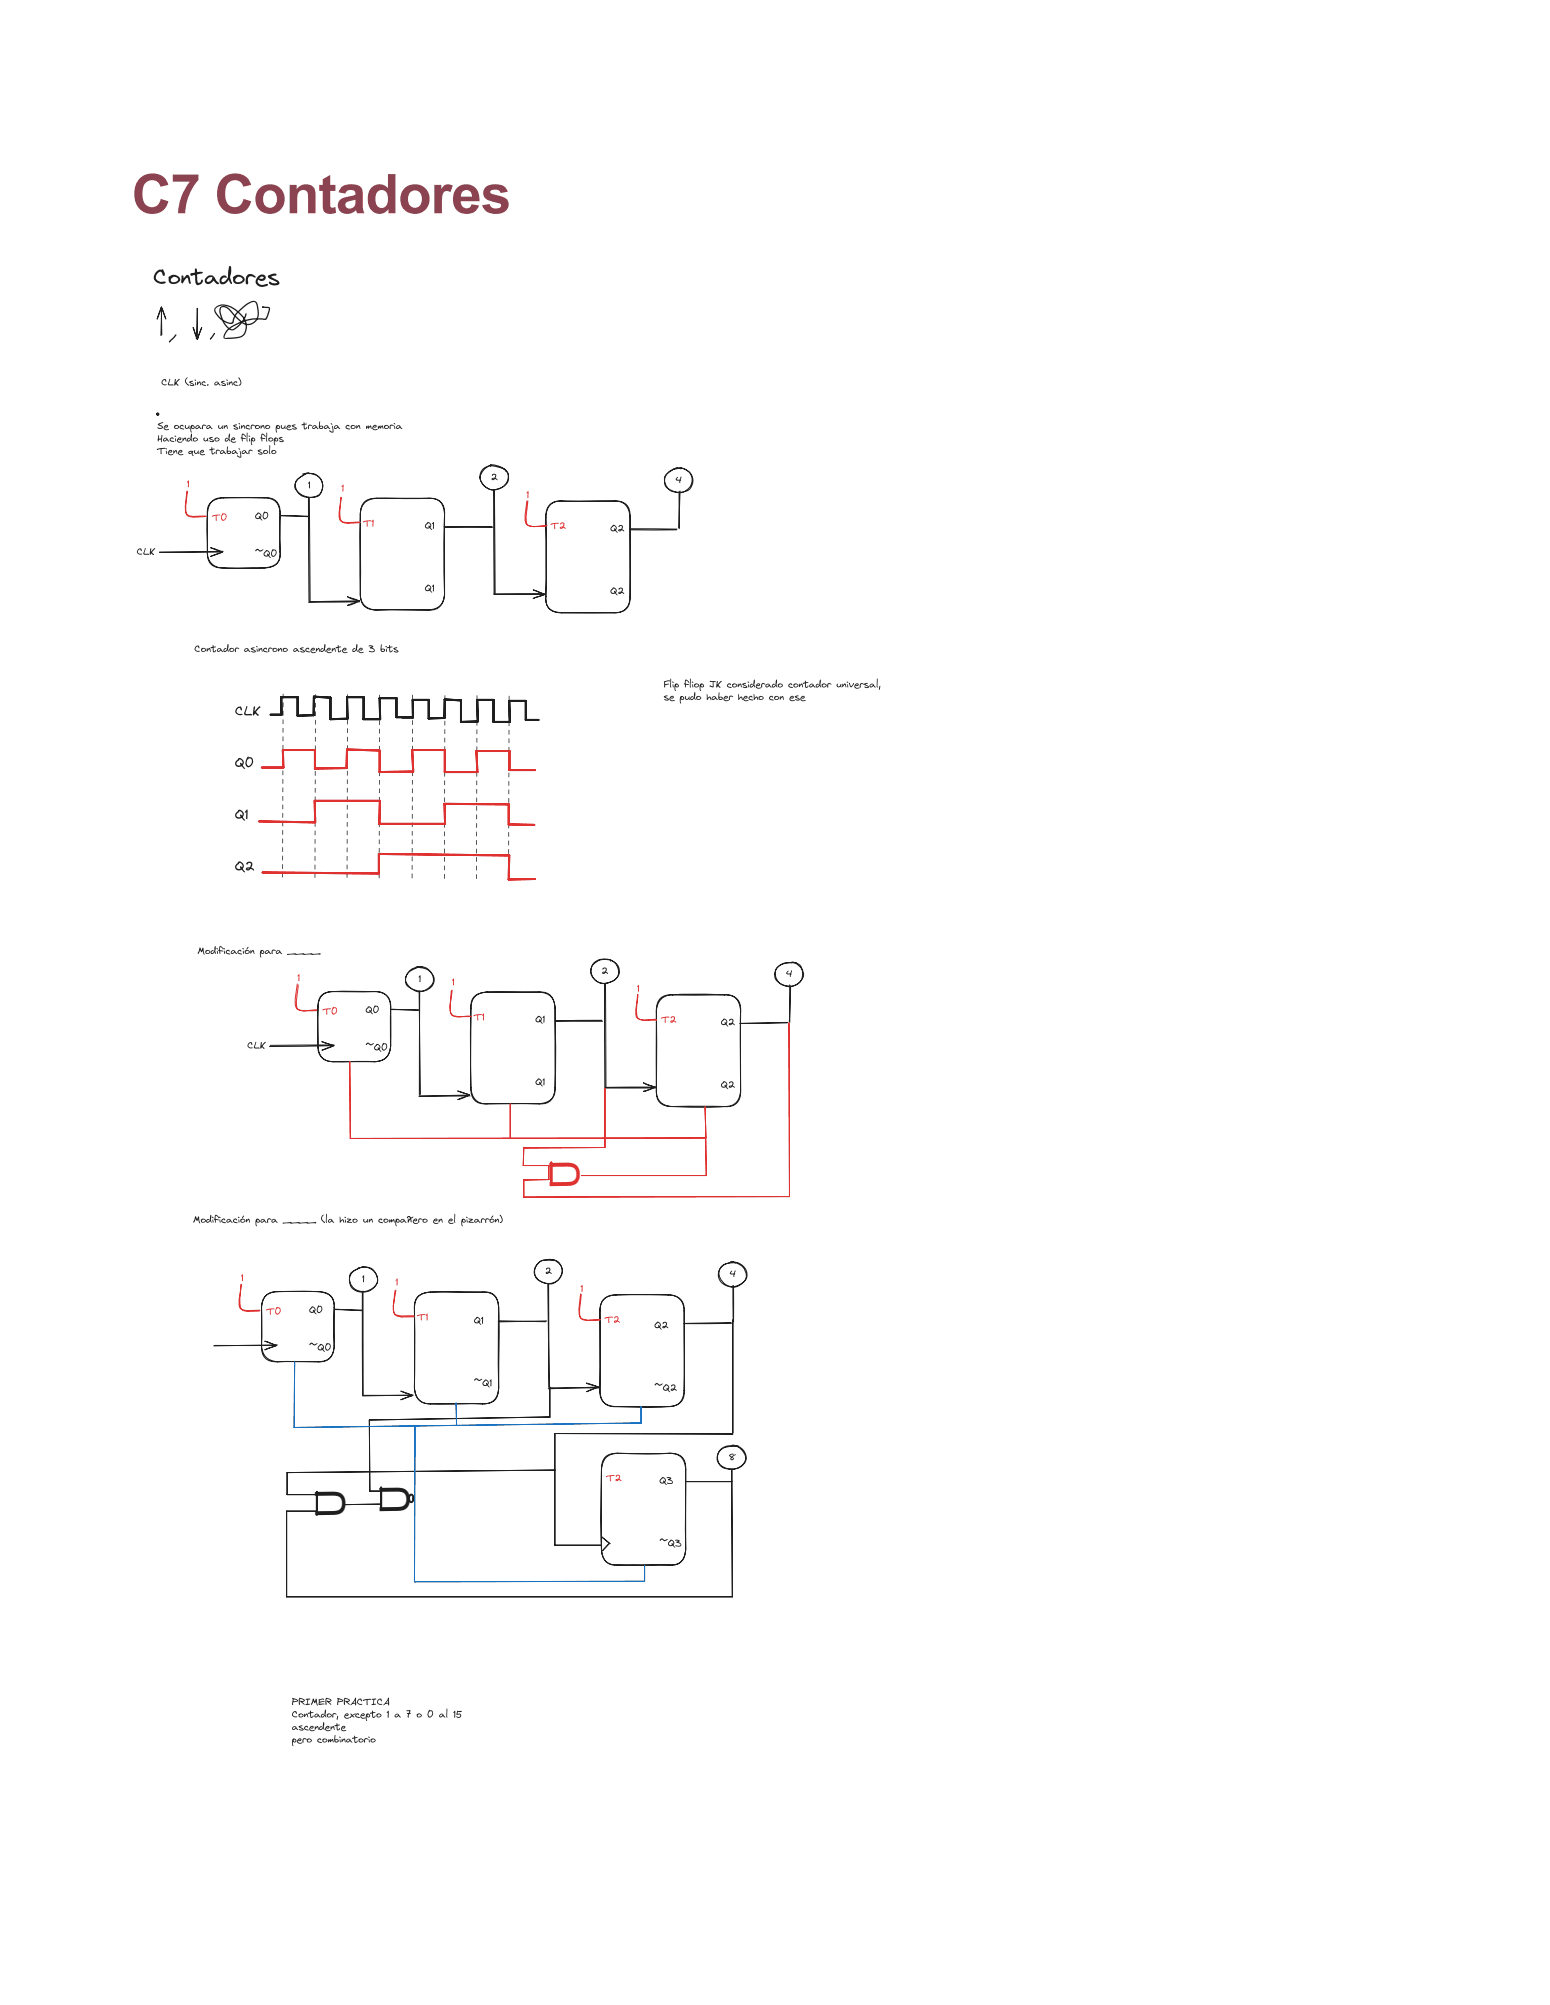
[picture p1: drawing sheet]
<svg xmlns="http://www.w3.org/2000/svg" width="216mm" height="279mm" viewBox="0 0 216 279" stroke-linecap="round" stroke-linejoin="round" font-family="sans-serif">
<path d="M22.5 42.8v3.9M22.5 42.8l.6 1.6zM22.5 42.8l-.6 1.7zM22.5 42.9l-.1 3.9M26.9 45.7l.6 1.6zM27.4 43l.1 4.3M27.5 43l-.2 4.2M28.1 45.7l-.6 1.6z" fill="none" stroke="#1e1e1e" stroke-width=".14"/>
<g fill="#1e1e1e">
<path d="M24.4 46.6l.2 .1a2.06 2.06 0 0 1-.9 1h-.2l.2-.2-.1 .2-.1-.1z"/>
<path d="M29.8 46.4h.1v.1l-.5 .8h-.1v-.2l.1 .1-.1 .1v-.1z"/>
<path d="M30 42.8a2.21 2.21 0 0 1 2.8 .2 3.1 3.1 0 0 1 1.6 2.5 1.49 1.49 0 0 1-1.6 1.7h-1.6a1.33 1.33 0 0 1 .8-1.6 6.9 6.9 0 0 1 4.9-1.2l.3-.6 .2-.8-.8-.1-.1-.1 .1-.1 .1 .2-.2-.1 .1-.1h.5a.4 .4 0 0 1 .5 .1 .4 .4 0 0 1 0 .5l-.1 .3a1.31 1.31 0 0 1-.6 1 6.3 6.3 0 0 0-5.3 1.7l-.3 .6v.2l1.2-.1a1.61 1.61 0 0 0 1.5-.6 2.28 2.28 0 0 0-1-2.9 2.61 2.61 0 0 0-2.7-.7 .49 .49 0 0 0-.3 .4 .49 .49 0 0 0 .2 .4 2.56 2.56 0 0 0 2.1 1.3 3.9 3.9 0 0 1 1.6-2.3 2.41 2.41 0 0 1 1.5-.7 1.41 1.41 0 0 1 .6 1.4 1.59 1.59 0 0 1-.9 1.9 1.59 1.59 0 0 1-1.9-.6l-1.1-1.2a1.02 1.02 0 0 0-1.3-.5 3.1 3.1 0 0 0 1.5 3 4.8 4.8 0 0 0 2-2.2 3.1 3.1 0 0 1-2 2.4 2.84 2.84 0 0 1-1.7-2.4 .7 .7 0 0 1 0-.7 .7 .7 0 0 1 .7-.3 5.5 5.5 0 0 1 1.8 1.6l.4 .3a1.38 1.38 0 0 0 1.7 .4 1.38 1.38 0 0 0 .7-1.7 1.26 1.26 0 0 0-.5-1.2 5 5 0 0 0-2.7 2.3 .63 .63 0 0 1-.8 .7 2.79 2.79 0 0 1-2.1-2z"/>
<circle cx="22" cy="57.7" r=".21"/>
</g>
<g fill="none" stroke="#1e1e1e" stroke-width=".14">
<path d="M28.9 76.9a2.05 2.05 0 0 0 2.2 2.2M28.9 76.9a1.89 1.89 0 0 0 2.2 2.2M28.9 71.6v5.3M29.4 76.3l1.6 .6zM29.4 77.5l1.6-.6zM31 76.9h-8.8M31.1 76.8l-8.8 .2M31.1 69.4h5.7M31.1 79.1l1.3 .1 4.4-.1M31.1 79.1h5.7M31.1 69.4a1.85 1.85 0 0 0-2.1 1.6l-.1 .6M31.1 69.4a2.34 2.34 0 0 0-2.1 1.2l-.1 1"/>
<path d="M36.8 69.4a1.88 1.88 0 0 1 2.2 2.2M36.8 69.4a2.01 2.01 0 0 1 2.2 2.2M39 71.6l-.1 2.6 .1 2.7M39 71.6v5.3M39 76.9a1.9 1.9 0 0 1-2.2 2.2M39 76.9a1.76 1.76 0 0 1-1.6 2.1l-.6 .1M39.1 71.8l3.9 .2M39.2 71.9h3.6M41.4 66.9l1.1-.8a1.78 1.78 0 0 1 2.2 .8 1.78 1.78 0 0 1-.6 2.3 2.6 2.6 0 0 1-3-1.3 1.43 1.43 0 0 1 .3-1zM43 69.3v14.5M43.1 69.4l.1 14.5M43.1 66a.96 .96 0 0 0-1 .3 1.64 1.64 0 0 0-1 1.3 2.02 2.02 0 0 0 1.5 1.7 2.02 2.02 0 0 0 2.1-.7 1.74 1.74 0 0 0-1.6-2.6l-.9 .1"/>
<path d="M50.2 71.7l-.1 5.8 .1 5.3M50.2 71.7v11.1M52.4 69.4h7.3M52.4 69.4a2.11 2.11 0 0 0-2.2 2.3M52.4 69.4a1.94 1.94 0 0 0-2.2 2.3M59.7 69.4a1.9 1.9 0 0 1 2.2 2.3M59.7 69.4a1.81 1.81 0 0 1 2.1 1.7l.1 .6M61.8 73.4l6.9 .1M61.9 71.7l-.1 5.3 .1 5.8M61.9 71.7v11.1M68.3 64.8a2.43 2.43 0 0 1 2.5 1.4 1.52 1.52 0 0 1-1.2 1.8 1.87 1.87 0 0 1-2.7-1.7 2.44 2.44 0 0 1 1.5-1.5l-.1 .2M68.5 73.4l-6.6 .1"/>
<path d="M68.8 68.3v14.4M68.9 68.3l.1 14.5M69.7 65.1a1.42 1.42 0 0 1 .7 2.4 1.95 1.95 0 0 1-2.4 .6 1.95 1.95 0 0 1-1.1-2.2 1.67 1.67 0 0 1 2.2-.9l.5 .1a.95 .95 0 0 1 .9 .6M76 72.1v11.1M76 72.1l.1 6-.1 5.1M78.3 69.8h7.2M78.3 69.8a1.99 1.99 0 0 0-2.3 2.3M78.3 69.8a1.92 1.92 0 0 0-2.3 2.3M85.5 69.8a1.88 1.88 0 0 1 2.3 2.3M85.5 69.8a2.04 2.04 0 0 1 2.3 2.3M87.7 73.8h6.5M87.8 72.1v11.1"/>
<path d="M87.8 73.7h6.5M94.5 65.3l-.1-.1a2.79 2.79 0 0 0-1.8 1.3 1.83 1.83 0 0 0 2.1 2.1 1.69 1.69 0 0 0 1.8-1.5 1.69 1.69 0 0 0-1.5-1.9 2.31 2.31 0 0 0-1.3 .2M94.6 68.5v5.2M94.7 68.4l-.1 5.2M94.7 65.2a1.75 1.75 0 0 1 1.6 2.3 1.75 1.75 0 0 1-2.7 .9 1.53 1.53 0 0 1-1.1-1.5 1.53 1.53 0 0 1 1.2-1.5l1-.2h.2l-.1 .2M48.4 83.2l1.7 .5-1-.2zM48.4 84.3l1.7-.6-.9 .4zM50.1 83.7l-7 .2M50.1 83.9h-7.1M50.2 82.8a2.09 2.09 0 0 0 2.2 2.2M50.2 82.8a1.96 1.96 0 0 0 2.2 2.2M52.4 85h7.3"/>
<path d="M61.9 82.8a2.04 2.04 0 0 1-2.2 2.2M61.9 82.8a2.09 2.09 0 0 1-2.2 2.2M68.7 82.8h7.2M74.3 83.4l1.6-.6zM74.3 82.2l1.6 .6zM75.8 82.7l-7 .1M76 83.2a1.79 1.79 0 0 0 1.6 2.1l.7 .1M76 83.2a1.89 1.89 0 0 0 2.3 2.2M78.3 85.4h7.2M87.8 83.2a2.01 2.01 0 0 1-2.3 2.2M87.8 83.2a1.93 1.93 0 0 1-2.3 2.2"/>
</g>
<path d="M26 68.4l-.1 1a4.2 4.2 0 0 0 .1 2.3 3 3 0 0 0 2.4 .3h.4M26.1 68.5l-.1 .9a4.2 4.2 0 0 0 0 2.3 2.3 2.3 0 0 0 1.8 .2h.8M47.5 69.3l-.1 1a4.6 4.6 0 0 0 .1 2.3 2.65 2.65 0 0 0 2.3 .2h.3M47.6 69.3l-.2 1a3.9 3.9 0 0 0 0 2.2 2.67 2.67 0 0 0 1.9 .3h.9M73.4 69.8l-.1 1a4 4 0 0 0 0 2.2 3.1 3.1 0 0 0 2.4 .3h.3M73.5 69.8l-.1 1a4.3 4.3 0 0 0 .1 2.3 2.51 2.51 0 0 0 1.9 .2l.8-.1" fill="none" stroke="#e03131" stroke-width=".14"/>
<g fill="#1e1e1e">
<path d="M39.4 96.7h.1l-.1 .6zM39.4 97.9h.1l-.1 .6zM39.4 99.1h.1l-.1 .6zM39.4 100.3h.1l-.1 .6zM39.4 101.4l.1 .1-.1 .6zM39.4 102.6l.1 .1-.1 .6zM39.4 103.8l.1 .1-.1 .6zM39.4 105h.1l-.1 .7zM39.4 106.2h.1l-.1 .6zM39.4 107.4h.1l-.1 .6zM39.4 108.6h.1l-.1 .6zM39.4 109.8h.1l-.1 .6zM39.4 110.9v.1v.6zM39.4 112.1v.1v.6zM39.4 113.3v.7zM39.3 114.5h.1v.7zM39.3 115.7h.1v.6zM39.3 116.9h.1v.6zM39.3 118.1h.1v.6zM39.3 119.2l.1 .1v.6zM39.3 120.4l.1 .1v.6zM39.3 121.6l.1 .1v.6z"/>
<path d="M43.9 96.8h.1l-.1 .6zM43.9 98h.1l-.1 .6zM43.9 99.1l.1 .1-.1 .6zM43.9 100.3l.1 .1-.1 .6zM43.9 101.5l.1 .1-.1 .6zM43.9 102.7h.1l-.1 .6zM43.9 103.9h.1l-.1 .6zM43.9 105.1h.1l-.1 .6zM43.9 106.3h.1l-.1 .6zM43.9 107.5h.1l-.1 .6zM43.9 108.6l.1 .1-.1 .6zM43.9 109.8l.1 .1-.1 .6zM43.9 111h.1l-.1 .7zM43.9 112.2v.6zM43.9 113.4v.6zM43.9 114.6v.6zM43.8 115.8h.1v.6zM43.8 116.9l.1 .1v.6zM43.8 118.1l.1 .1v.6zM43.8 119.3l.1 .1v.6zM43.8 120.5h.1v.7zM43.8 121.7h.1v.6z"/>
<path d="M48.4 96.8h.1l-.1 .6zM48.4 97.9l.1 .1-.1 .6zM48.4 99.1l.1 .1-.1 .6zM48.4 100.3h.1l-.1 .7zM48.4 101.5v.7zM48.4 102.7v.6zM48.4 103.9v.6zM48.3 105.1h.1v.6zM48.3 106.2l.1 .1v.6zM48.3 107.4l.1 .1v.6zM48.3 108.6l.1 .1v.6zM48.3 109.8h.1v.6zM48.3 111h.1v.6zM48.3 112.2h.1v.6zM48.3 113.4h.1v.6zM48.3 114.6h.1v.6zM48.3 115.7l.1 .1v.6zM48.3 116.9l.1 .1v.6zM48.3 118.1l.1 .1-.1 .6zM48.3 119.3h.1l-.1 .7zM48.3 120.5h.1l-.1 .6zM48.3 121.7h.1l-.1 .6z"/>
<path d="M52.8 96.8l.1 .1v.6zM52.8 98l.1 .1v.6zM52.8 99.2h.1v.7zM52.8 100.4h.1v.6zM52.8 101.6h.1v.6zM52.8 102.8h.1v.6zM52.8 103.9l.1 .1v.6zM52.8 105.1l.1 .1v.6zM52.8 106.3l.1 .1v.6zM52.8 107.5h.1l-.1 .7zM52.8 108.7h.1l-.1 .6zM52.8 109.9h.1l-.1 .6zM52.8 111.1h.1l-.1 .6zM52.8 112.2l.1 .1-.1 .6zM52.8 113.4l.1 .1-.1 .6zM52.8 114.6l.1 .1-.1 .6zM52.8 115.8h.1l-.1 .7zM52.8 117h.1l-.1 .6zM52.8 118.2h.1l-.1 .6zM52.8 119.4h.1l-.1 .6zM52.8 120.6h.1l-.1 .6zM52.8 121.7l.1 .1-.1 .6z"/>
<path d="M57.4 96.8l.1 .1v.6zM57.4 98l.1 .1v.6zM57.4 99.2h.1v.6zM57.4 100.4h.1v.6zM57.4 101.6h.1v.6zM57.4 102.8h.1v.6zM57.4 103.9l.1 .1-.1 .6zM57.4 105.1l.1 .1-.1 .6zM57.4 106.3l.1 .1-.1 .6zM57.4 107.5h.1l-.1 .7zM57.4 108.7h.1l-.1 .6zM57.4 109.9h.1l-.1 .6zM57.4 111.1h.1l-.1 .6zM57.4 112.3h.1l-.1 .6zM57.4 113.4l.1 .1-.1 .6zM57.4 114.6l.1 .1-.1 .6zM57.4 115.8l.1 .1-.1 .6zM57.4 117h.1l-.1 .6zM57.4 118.2h.1l-.1 .6zM57.4 119.4h.1l-.1 .6zM57.4 120.6h.1l-.1 .6zM57.4 121.7l.1 .1-.1 .6z"/>
<path d="M61.9 96.9h.1v.6zM61.9 98.1h.1v.6zM61.9 99.3h.1v.6zM61.9 100.4l.1 .1v.6zM61.9 101.6l.1 .1v.6zM61.9 102.8l.1 .1v.6zM61.9 104h.1v.7zM61.9 105.2h.1l-.1 .7zM61.9 106.4h.1l-.1 .6zM61.9 107.6h.1l-.1 .6zM61.9 108.8h.1l-.1 .6zM61.9 109.9l.1 .1-.1 .6zM61.9 111.1l.1 .1-.1 .6zM61.9 112.3l.1 .1-.1 .6zM61.9 113.5h.1l-.1 .7zM61.9 114.7h.1l-.1 .6zM61.9 115.9h.1l-.1 .6zM61.9 117.1h.1l-.1 .6zM61.9 118.3h.1l-.1 .6zM61.9 119.4l.1 .1-.1 .6zM61.9 120.6l.1 .1-.1 .6zM61.9 121.8h.1l-.1 .7z"/>
<path d="M66.4 96.9h.1l-.1 .7zM66.4 98.1h.1l-.1 .6zM66.4 99.3h.1l-.1 .6zM66.4 100.5h.1l-.1 .6zM66.4 101.7h.1l-.1 .6zM66.4 102.8l.1 .1-.1 .6zM66.4 104l.1 .1-.1 .6zM66.4 105.2l.1 .1-.1 .6zM66.4 106.4h.1l-.1 .6zM66.4 107.6h.1l-.1 .6zM66.4 108.8h.1l-.1 .6zM66.4 110h.1l-.1 .6zM66.4 111.1l.1 .1-.1 .6zM66.4 112.3l.1 .1-.1 .6zM66.4 113.5l.1 .1-.1 .6zM66.4 114.7v.1v.6zM66.4 115.9v.6zM66.3 117.1h.1v.6zM66.3 118.3h.1v.6zM66.3 119.5h.1v.6zM66.3 120.6l.1 .1v.6zM66.3 121.8l.1 .1v.6z"/>
<path d="M70.9 97h.1l-.1 .6zM70.9 98.2h.1l-.1 .6zM70.9 99.4h.1l-.1 .6zM70.9 100.5l.1 .1-.1 .6zM70.9 101.7l.1 .1-.1 .6zM70.9 102.9v.7zM70.9 104.1v.7zM70.9 105.3v.6zM70.8 106.5h.1v.6zM70.8 107.7h.1v.6zM70.8 108.9h.1v.6zM70.8 110l.1 .1v.6zM70.8 111.2l.1 .1v.6zM70.8 112.4h.1v.7zM70.8 113.6h.1v.6zM70.8 114.8h.1v.6zM70.8 116h.1v.6zM70.8 117.1l.1 .1v.6zM70.8 118.3l.1 .1v.6zM70.8 119.5l.1 .1-.1 .6zM70.8 120.7l.1 .1-.1 .6zM70.8 121.9h.1l-.1 .6z"/>
</g>
<g fill="none" stroke="#1e1e1e" stroke-width=".28">
<path d="M37.7 99.6h1.5zM39.2 97.2v2.4M39.2 97.2h2.3M41.5 97.2v2.5M43.7 99.7h-2.2M43.7 97.1v2.6M43.7 97.1l2.3 .1M46 97.2v3M48.3 97.2l.1 3M48.3 97.2h2.3M50.6 97.2v3M52.9 97.3l.1 2.9"/>
<path d="M52.9 97.3h2.3M55.2 97.3v2.6M55.2 99.9h1.8M56 100h1.5zM57.5 97.5v2.5M57.5 97.5h2.2M59.7 97.5v2.6M61.9 97.5v2.5M61.9 97.5l2.3 .1M64.2 97.6v3M66.5 97.5v3M66.5 97.5h2.2"/>
<path d="M68.7 97.5v3.1M70.9 97.7l.1 2.9M70.9 97.7h2.3M73.2 97.7v2.6M48.4 100.2h-2.4M50.6 100.2h2.4M61.9 100l-2.2 .1M66.5 100.5l-2.3 .1M68.7 100.6h2.3M73.2 100.3h1.8zM44.1 207.9v3.2zM53.1 207.3v3.1z"/>
<path d="M57.1 208.3a.35 .35 0 0 1 .4 .1 .35 .35 0 0 1 .1 .4v.2a.31 .31 0 0 1-.4 .3 .31 .31 0 0 1-.2-.4z"/>
</g>
<g fill="none" stroke="#e03131" stroke-width=".28">
<path d="M36.1 114.5l7.8 .1M36.5 107h3zM39.4 104.5l.1 2.5M39.4 104.5h4.5M43.8 111.6l.1 3M43.8 111.6h9.1M43.9 104.5v2.6M48.3 107l-4.4 .1M48.3 104.4v2.6M48.3 104.4l4.6 .2M52.8 119v2.7M52.8 119l18.1 .2"/>
<path d="M52.8 114.8h9.2M52.9 104.6v3M52.9 111.6l-.1 3.2M57.4 104.5l.2 3M57.4 104.5h4.6M57.6 107.5l-4.7 .1M61.9 112l.1 2.8M61.9 112l9 .1M62 104.5v3.1M62 107.6h4.5M66.4 104.7l.1 2.9M66.4 104.7h4.6"/>
<path d="M70.9 112.1v2.8M70.9 114.9l3.5 .1zM70.9 119.2v3.4M71 104.7v2.6M71 107.3h3.5zM36.6 121.6l16.2 .1zM70.9 122.6l3.6-.1zM76.8 162v3.1z"/>
</g>
<g fill="none" stroke="#1e1e1e" stroke-width=".14">
<path d="M46.5 138.2h5.7M46.5 138.2a1.97 1.97 0 0 0-2.2 2.2M46.5 138.2a1.96 1.96 0 0 0-2.1 1.1l-.1 1.1M52.2 138.2a1.98 1.98 0 0 1 2.2 2.2M58 134.7a1.83 1.83 0 0 1 1.8 .6 1.83 1.83 0 0 1 .4 1.9 1.98 1.98 0 0 1-3.5-.1 1.4 1.4 0 0 1 1-2.1l.7-.3h.3l.1 .1M58.4 138.2l.2 14.3M58.5 138.1l-.1 14.5M58.5 134.8l.1-.1a1.94 1.94 0 0 0-2 2.5 2.41 2.41 0 0 0 3.6 .2 1.62 1.62 0 0 0-1.3-2.5h-.4M67.8 138.2h7.3M67.8 138.2a2.23 2.23 0 0 0-2.1 1.2l-.1 1.1M67.8 138.2a2.06 2.06 0 0 0-2.2 2.3M75.1 138.2a1.83 1.83 0 0 1 2.1 1.7l.1 .6"/>
<path d="M75.1 138.2a2.08 2.08 0 0 1 2.2 2.3M83.8 133.7a1.63 1.63 0 0 0-1.5 1.6 1.63 1.63 0 0 0 1.4 1.7 1.99 1.99 0 0 0 2.5-1.5 1.9 1.9 0 0 0-2.8-1.7M84.2 137.1v14.4M84.3 137l.1 14.6M85.2 133.9a1.55 1.55 0 0 1 1.1 1.5 1.55 1.55 0 0 1-1.2 1.4 1.77 1.77 0 0 1-2.4-.5 1.77 1.77 0 0 1 .4-2.4 2.65 2.65 0 0 1 2.1-.1l-.2 .1M93.7 138.6l3.1-.1 4.1 .1M93.7 138.6h7.2M93.7 138.6a2.15 2.15 0 0 0-2.3 2.3M93.7 138.6a1.91 1.91 0 0 0-2.3 2.3M100.9 138.6a1.88 1.88 0 0 1 2.2 1.7l.1 .6M100.9 138.6a1.93 1.93 0 0 1 2.3 2.3M110 137.2v5.3"/>
<path d="M110.1 137.4l-.1 5M110.3 134.1a1.42 1.42 0 0 1 1.5 1.6 1.73 1.73 0 0 1-2.5 1.6 1.54 1.54 0 0 1-1.3-2.1l.2-.2a2.83 2.83 0 0 1 2.1-.9l-.1 .1M110.6 134.1a1.93 1.93 0 0 1 1.3 1.9 2 2 0 0 1-2.2 1.5 2 2 0 0 1-1.7-2.1 1.99 1.99 0 0 1 2.5-1.2l.4 .1M44.3 145.7a1.96 1.96 0 0 0 2.2 2.2M44.3 145.7a2 2 0 0 0 2.2 2.2M44.3 140.4v5.3M44.8 145.2l1.7 .5zM44.9 146.3l1.6-.6zM46.5 145.7l-9 .1M46.5 147.9h5.7M46.5 145.6l-8.9 .1M54.4 140.4v5.3"/>
<path d="M54.4 145.7a2.07 2.07 0 0 1-2.2 2.2M54.4 145.7a2.08 2.08 0 0 1-2.2 2.2M54.5 140.6l3.8 .2M54.6 140.7h3.7M63.8 152l1.6 .6zM63.8 153.2l1.6-.6zM65.4 152.6l-6.9 .1M65.5 152.7l-7.2 .1M65.6 151.6a1.88 1.88 0 0 0 2.2 2.2M65.6 151.6a2.07 2.07 0 0 0 2.2 2.2M65.6 140.5v11.1M67.8 153.8h7.3"/>
<path d="M77.3 140.5l.1 6.7-.1 4.4M77.3 140.5v11.1M77.3 151.6a1.86 1.86 0 0 1-1.6 2.1l-.6 .1M77.3 151.6a2.32 2.32 0 0 1-1.1 2.1l-1.1 .1M77.4 142.3h6.5M83.8 142.2h-6.5M89.6 152.1l1.7-.6-1 .4zM89.6 150.9l1.7 .6-1-.3zM91.3 151.5h-7M91.3 151.6h-7.1M91.4 152a2.05 2.05 0 0 0 2.3 2.2M91.4 152a1.9 1.9 0 0 0 2.3 2.2"/>
<path d="M91.4 140.9v11.1M93.7 154.2l4.6 .1 2.6-.1M93.7 154.2h7.2M103.2 140.9v11.1M103.2 152a2.04 2.04 0 0 1-2.3 2.2M103.2 152a1.89 1.89 0 0 1-2.3 2.2M109.6 142.5l-6.5 .1M109.7 142.5l-6.7 .1M38.7 180h5.6M38.7 180a2.04 2.04 0 0 0-2.3 2.2M38.7 180a2.02 2.02 0 0 0-2.3 2.2M44.3 180a2.02 2.02 0 0 1 2.3 2.2"/>
<path d="M44.3 180a1.94 1.94 0 0 1 2.3 2.2M50 176.7h.1l-.4 .1a1.52 1.52 0 0 0-1 1.3 1.52 1.52 0 0 0 .7 1.5 2.15 2.15 0 0 0 3.2-1.1 1.91 1.91 0 0 0-2.7-1.8M50.5 176.6l.1-.1a2.43 2.43 0 0 0-1.9 1.6 1.69 1.69 0 0 0 2 2 1.77 1.77 0 0 0 1.7-2.5 1.66 1.66 0 0 0-2-1M50.6 179.9v14.5M76.3 178.9l.2 14.3M76.4 178.9l.1 14.4M76.4 175.5a1.7 1.7 0 0 1 1.9 1.3 1.7 1.7 0 0 1-1.1 2 2.54 2.54 0 0 1-2.5-.7 1.76 1.76 0 0 1 1.7-2.6h-.1M76.9 175.5a1.67 1.67 0 0 1 1.4 1.7 1.67 1.67 0 0 1-1.5 1.6 1.97 1.97 0 0 1-2.4-1.6 1.79 1.79 0 0 1 2.4-1.6l.5 .1M101.7 175.9a1.91 1.91 0 0 1 2.3 2.3 2.16 2.16 0 0 1-3.8 0 1.7 1.7 0 0 1 1.5-2.3l.4-.1 .1 .1M102.1 179.1v5.1M102.2 179.2v5M102.4 176a1.68 1.68 0 0 1 1.5 1.5 1.68 1.68 0 0 1-1.2 1.8 2.01 2.01 0 0 1-2.5-2.3 1.83 1.83 0 0 1 2-1l.3-.1-.1 .1"/>
<path d="M29.9 187.5h8.6M36.4 187.5a2.16 2.16 0 0 0 2.3 2.3M36.4 187.5a1.89 1.89 0 0 0 2.3 2.3M36.4 182.2v5.3M36.9 186.9l1.6 .6zM36.9 188.1l1.6-.6zM38.6 187.4l-8.8 .2M38.7 189.8h5.6M46.6 182.2l-.1 1.8 .1 3.5M46.6 182.2v5.3M46.6 187.5a1.99 1.99 0 0 1-2.3 2.3M46.6 187.5a2 2 0 0 1-2.3 2.3"/>
<path d="M46.6 182.4l3.8 .2M46.7 182.5l3.7 .1M50.5 180.1v14.4M50.7 194.4l6.8 .1M51.4 197.9l25.2-.4zM51.4 197.9l.1 9.9M55.8 195.1l1.7-.6zM55.8 193.9l1.7 .6zM57.5 194.4l-7 .1M57.7 193.4a2.03 2.03 0 0 0 2.3 2.2M57.7 193.4a2.05 2.05 0 0 0 2.3 2.2M57.7 182.3v11.1"/>
<path d="M60 180.1h7.2M60 195.6h7.2M60 180.1a1.97 1.97 0 0 0-2.3 2.2M60 180.1a2.02 2.02 0 0 0-2.3 2.2M67.2 180.1a1.95 1.95 0 0 1 2.3 2.2M67.2 180.1a1.76 1.76 0 0 1 2.2 1.6l.1 .6M69.5 182.3v2.7v8.4M69.5 182.3v11.1M69.5 193.4a2.04 2.04 0 0 1-1.1 2.1l-1.2 .1M69.5 193.4a2.01 2.01 0 0 1-2.3 2.2M69.5 184.1l6.5 .1M76.2 184.1l-6.8 .1"/>
<path d="M76.4 193.4h7M76.6 193.3v4.2zM77.3 199.8h24.8zM77.3 199.8v15.5M81.7 192.7l1.6 .6zM81.7 193.9l1.6-.6zM83.3 193.3l-6.9 .2M83.6 193.8a1.99 1.99 0 0 0 2.2 2.2M83.6 182.7v11.1M85.8 180.4h7.3M85.8 196h7.3M85.8 180.4a2.02 2.02 0 0 0-2.2 2.3"/>
<path d="M85.8 180.4a2 2 0 0 0-2.2 2.3M93.1 180.4a2 2 0 0 1 2.2 2.3M93.1 180.4a2.07 2.07 0 0 1 2.2 2.3M95.3 182.7v11.1M95.3 193.8a1.93 1.93 0 0 1-2.2 2.2M95.3 193.8a2.01 2.01 0 0 1-2.2 2.2M101.8 184.3l-6.5 .1M101.9 184.4l-6.7 .1M102.1 183.9v15.8zM39.9 210.6v11.9M39.9 210.6h4.2M40 208.3h4.1"/>
<path d="M40 205.2v3.1M40 205.2l37.4-.3zM44.1 208.3v2.3M47.9 209.7l5-.1zM51.5 207.8h1.3zM77.3 215.3h6.5zM83.8 215.9a2.01 2.01 0 0 0 2.2 2.2M83.8 215.9a1.98 1.98 0 0 0 2.2 2.2M83.8 204.8l-.1 6.9 .1 4.2M83.8 204.8v11.1M83.8 214.1l1.2 1zM84.8 215.1l-.9 1z"/>
<path d="M86 202.5l4.5 .1 2.8-.1M86 202.5h7.3M86 218.1h7.3M86 202.5a1.92 1.92 0 0 0-2.2 2.3M86 202.5a2.12 2.12 0 0 0-2.2 2.3M93.3 202.5a2.04 2.04 0 0 1 2.2 2.3M93.3 202.5a1.91 1.91 0 0 1 2.2 2.3M95.5 204.8v11.1M95.5 215.9a1.96 1.96 0 0 1-2.2 2.2M95.5 215.9a1.99 1.99 0 0 1-2.2 2.2M95.6 206.5h6.3zM101.9 204.8v1.7z"/>
<path d="M101.9 206.4l.1 16.1zM102 201.4a1.7 1.7 0 0 1 1.7 2.4 2.16 2.16 0 0 1-3.7-.1 1.55 1.55 0 0 1 1.6-2.1l.8-.1h.2v.1M102.7 201.5h.2a3 3 0 0 0-2.5 .5 1.58 1.58 0 0 0-.4 1.8 1.58 1.58 0 0 0 1.6 .9 1.88 1.88 0 0 0 2.3-1.5l-.2-.5-.3-.5-.7-.6M39.9 222.5h62.1"/>
</g>
<g fill="none" stroke="#e03131" stroke-width=".14">
<path d="M41.4 137.1l-.1 1a4.3 4.3 0 0 0 0 2.4 3.2 3.2 0 0 0 2.5 .3h.3M41.6 137.3l-.2 .9a4.4 4.4 0 0 0 0 2.4 2.32 2.32 0 0 0 1.9 .2l.8-.1M62.9 138.1l-.1 .9a4.6 4.6 0 0 0 .1 2.4 2.28 2.28 0 0 0 1.8 .2h.8M63 138l-.2 1a4.2 4.2 0 0 0 .1 2.3 3.2 3.2 0 0 0 2.5 .4h.3M88.8 138.6l-.1 1a4.6 4.6 0 0 0 .2 2.3 2.18 2.18 0 0 0 1.7 .2l.8-.1M88.9 138.6l-.2 .9a3.9 3.9 0 0 0 0 2.3 3.2 3.2 0 0 0 2.4 .4h.4M48.7 147.9l.1 10.7zM71.1 153.8v4.8zM73 160l-.1 2.4M84.3 151.7v8.2zM84.3 159.9l-11.3 .1M98.2 154.2l.1 4.4"/>
<path d="M98.2 154.2l.2 9.6M98.3 158.6h-49.5M109.9 142.5l.1 24.2zM33.6 179l-.1 .9a5 5 0 0 0 .1 2.5 2.56 2.56 0 0 0 2.2 .3h.4M33.6 179l-.1 1a4.1 4.1 0 0 0-.1 2.3 2.61 2.61 0 0 0 2 .3h.8M55 179.9l-.1 .9a4.3 4.3 0 0 0 .1 2.4 3 3 0 0 0 2.4 .3h.3M55.1 179.8l-.1 .9a4.1 4.1 0 0 0-.1 2.3 2.56 2.56 0 0 0 1.9 .4h.9M72.9 162.4h3.5M73 164.4v2.4M76.4 162.4v2M76.4 164.4h-3.4M81 163.8h17.4z"/>
<path d="M110 166.7l-37 .1M80.9 180.3l-.1 1a4.2 4.2 0 0 0 0 2.3 3.1 3.1 0 0 0 2.5 .4h.3M81 180.4l-.1 1a4.3 4.3 0 0 0 0 2.3 2.51 2.51 0 0 0 1.9 .2h.8"/>
</g>
<path d="M41 189.8v9.1zM57.8 198.7l-.1 21.7zM63.5 195.5l.1 3.1zM89.3 196v2.3zM89.3 198.3l-48.3 .6M89.8 218.1v2.3zM89.8 220.4h-32.1" fill="none" stroke="#1971c2" stroke-width=".14"/>
<text font-size="7.6" fill="#8c4351" x="18.3" y="29.7">C7 Contadores</text>
<text font-size="5.8" fill="#e03131" x="80.7" y="165.7" transform="rotate(-91 80.7 165.7)">U</text>
<g font-size="5.8" fill="#1e1e1e">
<text x="48.1" y="211.6" transform="rotate(-91 48.1 211.6)">U</text>
<text x="57" y="211" transform="rotate(-91 57 211)">U</text>
</g>
<text font-size="3.2" fill="#1e1e1e" x="21.3" y="39.6">Contadores</text>
<g font-size="1.9" fill="#1e1e1e">
<text x="32.7" y="99.7">CLK</text>
<text x="32.7" y="106.9">Q0</text>
<text x="32.7" y="114.1">Q1</text>
<text x="32.7" y="121.3">Q2</text>
</g>
<g font-size="1.4" fill="#1e1e1e">
<text x="22.5" y="53.7">CLK (sinc. asinc)</text>
<text x="21.9" y="59.8">Se ocupara un sincrono pues trabaja con memoria</text>
<text x="21.9" y="61.5">Haciendo uso de flip flops</text>
<text x="21.9" y="63.3">Tiene que trabajar solo</text>
<text x="42.9" y="68">1</text>
<text x="68.4" y="66.9">2</text>
<text x="94.1" y="67.3">4</text>
<text x="19" y="77.3">CLK</text>
<text x="35.5" y="72.3">Q0</text>
<text x="35.5" y="77.6">~Q0</text>
<text x="59.2" y="73.7">Q1</text>
<text x="85" y="74">Q2</text>
<text x="59.2" y="82.4">Q1</text>
<text x="85" y="82.8">Q2</text>
<text x="27.1" y="90.8">Contador asincrono ascendente de 3 bits</text>
<text x="92.4" y="95.8">Flip fliop JK considerado contador universal,</text>
<text x="92.4" y="97.5">se pudo haber hecho con ese</text>
<text x="27.5" y="132.9">Modificación para ____</text>
<text x="58.3" y="136.8">1</text>
<text x="83.8" y="135.7">2</text>
<text x="109.5" y="136.1">4</text>
<text x="50.9" y="141.1">Q0</text>
<text x="74.6" y="142.5">Q1</text>
<text x="100.4" y="142.9">Q2</text>
<text x="34.4" y="146.1">CLK</text>
<text x="50.9" y="146.4">~Q0</text>
<text x="74.6" y="151.2">Q1</text>
<text x="100.4" y="151.6">Q2</text>
<text x="26.9" y="170.4">Modificación para ____ (la hizo un compañero en el pizarrón)</text>
<text x="50.4" y="178.6">1</text>
<text x="75.9" y="177.5">2</text>
<text x="101.6" y="177.9">4</text>
<text x="43.1" y="183">Q0</text>
<text x="66" y="184.4">Q1</text>
<text x="91.2" y="185.1">Q2</text>
<text x="43.1" y="188.2">~Q0</text>
<text x="66" y="193.1">~Q1</text>
<text x="91.2" y="193.8">~Q2</text>
<text x="101.4" y="203.5">8</text>
<text x="91.9" y="206.7">Q3</text>
<text x="91.9" y="215.5">~Q3</text>
<text x="40.6" y="237.6">PRIMER PRACTICA</text>
<text x="40.6" y="239.3">Contador, excepto 1 a 7 o 0 al 15</text>
<text x="40.6" y="241.1">ascendente</text>
<text x="40.6" y="242.8">pero combinatorio</text>
</g>
<g font-size="1.4" fill="#e03131">
<text x="26" y="67.9">1</text>
<text x="47.6" y="68.5">1</text>
<text x="73.3" y="69.4">1</text>
<text x="29.6" y="72.5">T0</text>
<text x="50.6" y="73.3">T1</text>
<text x="76.7" y="73.7">T2</text>
<text x="41.4" y="136.7">1</text>
<text x="63" y="137.3">1</text>
<text x="45" y="141.4">T0</text>
<text x="66" y="142.2">T1</text>
<text x="88.7" y="138.2">1</text>
<text x="92.1" y="142.5">T2</text>
<text x="33.6" y="178.5">1</text>
<text x="55.1" y="179.1">1</text>
<text x="80.9" y="180">1</text>
<text x="37.1" y="183.2">T0</text>
<text x="58.2" y="184">T1</text>
<text x="84.3" y="184.3">T2</text>
<text x="84.5" y="206.4">T2</text>
</g>
</svg>
